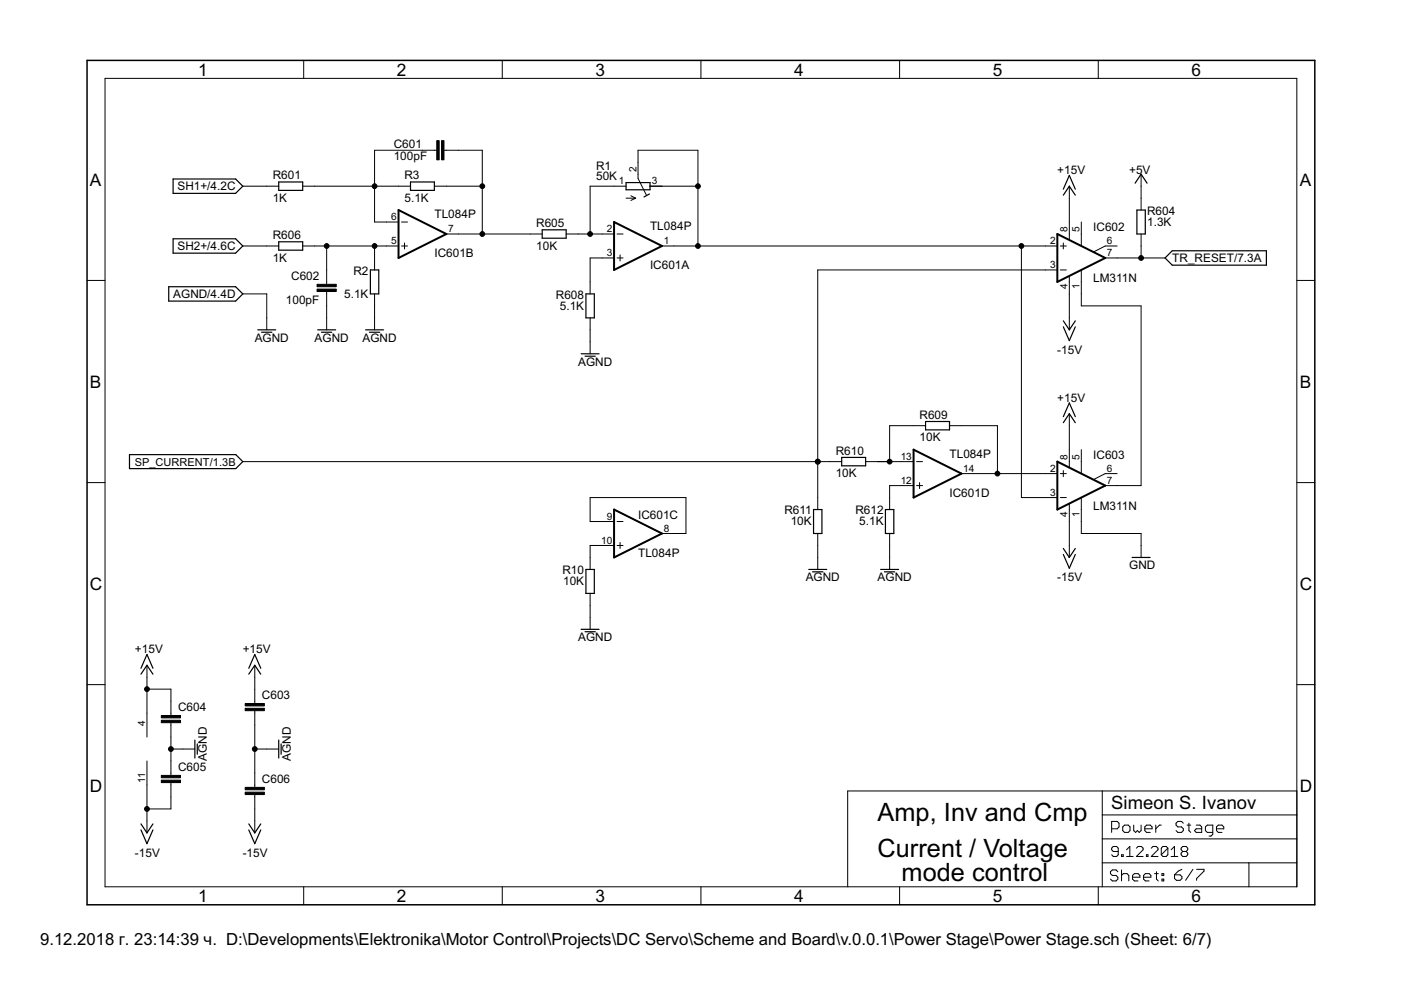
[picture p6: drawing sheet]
<svg xmlns="http://www.w3.org/2000/svg" width="297mm" height="210mm" viewBox="0 0 297 210" stroke-linecap="round" stroke-linejoin="round" font-family="sans-serif">
<g fill="#000" stroke="#000" stroke-width=".25">
<path d="M36.7 38h13.3zM51.5 39.5l-1.5 1.5zM50 38l1.5 1.5zM59.1 38.6h5.1zM59.1 38.6v1.8zM64.2 38.6v1.8zM87 38.6h5.1zM87 38.6v1.8zM92.1 38.6v1.8zM132.7 38.7h5.1zM137.8 38.7v.8zM137.8 39.5v.7z"/>
<path d="M226.7 39.5l-1.3 1.9zM226.7 37.2l-1.3 2.9zM241.9 36.9l-1.2 1.9zM241.9 36.9l1.3 1.9zM36.7 50.6v3.1zM36.7 38v3zM36.7 53.7h13.3zM36.7 50.6h13.3zM36.7 41h13.3zM50 53.7l1.5-1.5zM50 50.6l1.5 1.6zM59.1 51.3h5.1z"/>
<path d="M59.1 51.3v1.7zM59.1 40.4h5.1zM59.1 53h5.1zM64.2 51.3v1.7zM80.3 57.2v5.1zM78.5 57.2h1.8zM87 40.4h5.1zM115 50.5h5zM115 48.7v1.8zM115 48.7h5zM120 48.7v1.8zM132.7 38.7v1.5z"/>
<path d="M136.5 41.8l1.2-.7zM132.7 40.2h5.1zM226.7 39.5l1.3 1.9zM226.7 37.2l1.3 2.9zM241 44.5v5.1zM242.8 44.5v5.1zM241 44.5h1.8zM241 49.6h1.8zM247 54.7l1.5-1.5zM247 54.7l1.5 1.5zM248.5 53.2h20zM248.5 56.2h20z"/>
<path d="M268.5 53.2v3zM35.8 60.8v3zM35.8 63.8h14.2zM35.8 60.8h14.2zM50 63.8l1.5-1.5zM50 60.8l1.5 1.5zM54.7 69.9h3.8zM55.5 70.4h2.1zM67.4 69.9h3.8zM68.2 70.4h2.1zM77.5 69.9h3.8zM78.3 70.4h2.2z"/>
<path d="M78.5 57.2v5.1zM78.5 62.3h1.8zM123.2 75h3.8zM124 75.5h2.2zM124.2 62.3v5.1zM126 62.3v5.1zM124.2 67.4h1.8zM124.2 62.3h1.8zM225.4 68l1.3 1.9zM225.4 69.3l1.3 2.9zM228 68l-1.3 1.9zM228 69.3l-1.3 2.9z"/>
<path d="M27.5 96.4v3zM27.5 99.4h22.5zM27.5 96.4h22.5zM50 99.4l1.5-1.5zM50 96.4l1.5 1.5zM178.5 98.8h5zM178.5 97v1.8zM178.5 97h5zM183.5 97v1.8zM196.2 91.1h5.1zM196.2 89.4v1.7zM196.2 89.4h5.1z"/>
<path d="M201.3 89.4v1.7zM226.7 87.7l-1.3 1.9zM226.7 85.4l-1.3 2.9zM226.7 87.7l1.3 1.9zM226.7 85.4l1.3 2.9zM172.5 108v5.1zM174.3 108v5.1zM172.5 108h1.8zM172.5 113.1h1.8zM187.7 108v5.1zM189.5 108v5.1zM187.7 113.1h1.8z"/>
<path d="M187.7 108h1.8zM225.4 116.3l1.3 1.9zM225.4 117.6l1.3 2.9zM228 116.3l-1.3 1.9zM240 118.2h3.8zM31.2 138.8l-1.3 2.9zM54 138.8l-1.3 2.9zM123.2 133.4h3.8zM124 133.9h2.2zM124.2 120.7v5.1zM126 120.7v5.1zM124.2 120.7h1.8z"/>
<path d="M124.2 125.8h1.8zM171.5 120.7h3.8zM172.3 121.2h2.2zM186.7 120.7h3.8zM187.5 121.2h2.2zM228 117.6l-1.3 2.9zM31.2 141.1l-1.3 1.8zM31.2 141.1l1.2 1.8zM31.2 138.8l1.2 2.9zM41.8 157.7v2.2zM54 141.1l-1.3 1.8zM54 141.1l1.3 1.8z"/>
<path d="M54 138.8l1.3 2.9zM59.6 157.7v2.2zM29.9 174.7l1.3 1.9zM29.9 176l1.3 2.9zM32.4 174.7l-1.2 1.9zM32.4 176l-1.2 2.9zM41.3 156.9v3.8zM52.7 174.7l1.3 1.9zM52.7 176l1.3 2.9zM55.3 174.7l-1.3 1.9zM55.3 176l-1.3 2.9zM59.1 156.9v3.8z"/>
</g>
<g fill="#000" stroke="#000" stroke-width=".21">
<path d="M22.3 16.6v171.4zM64.4 12.8v3.8zM106.5 12.8v3.8zM148.6 12.8v3.8zM190.7 12.8v3.8zM232.9 12.8v3.8zM22.3 16.6h252.7zM51.5 39.5h5.1zM56.6 39.5h2.5zM64.2 39.5h2.5zM66.7 39.5h12.7zM79.4 39.5v7.6z"/>
<path d="M79.4 31.9v7.6zM79.4 39.5h5.1zM84.5 39.5h2.5zM89.6 31.9h2.5zM79.4 31.9h10.2zM92.1 31.9h.5zM94.1 31.9h.5zM92.1 39.5h2.5zM94.6 39.5h7.7zM94.6 31.9h2.6zM97.2 31.9h5.1zM102.3 31.9v7.6z"/>
<path d="M125.1 39.5v10.1zM130.2 39.5h2.5zM125.1 39.5h5.1zM135.3 34.4v2.5zM135.3 36.9v.9zM135.3 37.8l1.7 3.5zM135.3 31.9v2.5zM135.3 31.9h12.7zM137.8 39.5h2.6zM140.4 39.5h7.6zM148 39.5v12.7zM148 31.9v7.6z"/>
<path d="M241.9 36.9v2.6zM241.9 39.5v2.5zM18.5 59.5h3.8zM51.5 52.2h5.1zM56.6 52.2h2.5zM64.2 52.2h2.5zM66.7 52.2h2.6zM69.3 57.2v2.6zM69.3 59.8v.5zM69.3 52.2h10.1zM69.3 52.2v5zM79.4 54.7v2.5z"/>
<path d="M79.4 47.1h2.6zM79.4 52.2h2.6zM79.4 52.2v2.5zM82 47.1h2.5zM82 52.2h2.5zM85.1 52.2h1.3zM85.1 47.1h1.3zM85.8 51.5v1.3zM94.6 49.6h2.6zM102.3 39.5v10.1zM97.2 49.6h5.1zM102.3 49.6h10.1z"/>
<path d="M112.4 49.6h2.6zM120 49.6h2.6zM122.6 49.6h2.5zM125.1 59.8v2.5zM125.1 54.7v5.1zM125.1 49.6h2.6zM127.7 49.6h2.5zM127.7 54.7h2.5zM125.1 54.7h2.6zM130.8 54.7h1.3zM130.8 49.6h1.3zM131.5 54.1v1.2z"/>
<path d="M132.7 42h2.1zM133.8 42.5l1-.5zM133.8 41.5l1 .5zM140.4 52.2h2.5zM142.9 52.2h5.1zM173.4 57.2h48.2zM216.6 52.2h5zM148 52.2h68.6zM221.6 57.2h2.6zM221.6 52.2h2.6zM224.8 52.2h1.3zM224.8 57.2h1.3z"/>
<path d="M225.4 51.5v1.3zM226.7 49.6v1.2zM226.7 58.6v1.2zM226.7 47.1v2.5zM226.7 39.5v2.5zM226.7 42v5.1zM229.3 47.1v2.5zM229.3 49.6v2.5zM229.3 57.3v2.5zM231.9 53.4l2.4-1.2zM234.3 52.2h2.6zM234.3 54.7h2.6z"/>
<path d="M241.9 42v2.5zM241.9 49.6v2.6zM236.9 54.7h5zM241.9 52.2v2.5zM241.9 54.7h5.1zM275 59.5h3.8zM51.5 62.3h5.1zM56.6 67.4v2.5zM56.6 62.3v5.1zM69.3 62.3v2.6zM69.3 61.8v.5zM69.3 67.4v2.5z"/>
<path d="M69.3 64.9v2.5zM79.4 67.4v2.5zM79.4 62.3v2.6zM79.4 64.9v2.5zM125.1 67.4v2.5zM125.1 72.5v2.5zM125.1 69.9v2.6zM226.7 59.8v2.5zM226.7 67.4v2.5zM226.7 62.3v5.1zM229.3 59.8v2.5zM229.3 62.3v2.6z"/>
<path d="M229.3 64.9h12.6zM51.5 97.9h121.9zM173.4 57.2v40.7zM175.9 97.9h2.6zM173.4 97.9h2.5zM183.5 97.9h2.6zM186.1 97.9h5.1zM188.6 90.3v7.6zM186.1 97.9h2.5zM191.2 97.9h2.5zM193.7 90.3h2.5zM188.6 90.3h5.1z"/>
<path d="M194.3 97.9h1.3zM201.3 90.3h2.6zM203.9 90.3h7.6zM211.5 90.3v10.1zM225.4 99.8v1.2zM226.7 97.9v1.2zM226.7 95.3v2.6zM226.7 87.7v2.6zM226.7 90.3v5zM229.3 95.3v2.6zM229.3 97.9v2.4zM18.5 102.3h3.8z"/>
<path d="M125.1 118.2v2.5zM125.1 105.5v5.1zM125.1 105.5h20.3zM125.1 115.7v2.5zM127.7 110.6h2.5zM127.7 115.7h2.5zM125.1 110.6h2.6zM125.1 115.7h2.6zM130.8 115.7h1.3zM130.8 110.6h1.3zM131.5 115v1.3zM140.4 113.1h2.5z"/>
<path d="M145.4 105.5v7.6zM142.9 113.1h2.5zM173.4 105.5v2.5zM173.4 113.1v2.6zM173.4 118.2v2.5zM173.4 115.7v2.5zM173.4 97.9v7.6zM188.6 113.1v2.6zM188.6 105.5v2.5zM188.6 118.2v2.5zM188.6 115.7v2.5zM188.6 103v2.5z"/>
<path d="M188.6 103h2.6zM191.2 103h2.5zM194.3 103h1.3zM195 102.3v1.3zM203.9 100.4h2.5zM206.4 100.4h5.1zM211.5 100.4h10.1zM216.6 52.2v53.3zM221.6 105.5h2.6zM221.6 100.4h2.6zM216.6 105.5h5zM224.8 100.4h1.3z"/>
<path d="M224.8 105.5h1.3zM226.7 106.8v1.2zM226.7 108v2.6zM226.7 115.7v2.5zM226.7 110.6v5.1zM229.3 108v2.6zM229.3 105.6v2.4zM229.3 110.6v2.5zM231.9 101.7l2.4-1.3zM234.3 100.4h2.6zM234.3 103h2.6zM236.9 103h5z"/>
<path d="M241.9 115.7v2.5zM241.9 113.1v2.6zM229.3 113.1h12.6zM241.9 64.9v38.1zM275 102.3h3.8zM125.1 125.8v2.6zM125.1 130.9v2.5zM125.1 128.4v2.5zM18.5 145.2h3.8zM31.2 141.1v2.5zM31.2 151.2v5.1zM31.2 146.1v5.1z"/>
<path d="M31.2 146.1h5zM31.2 143.6v2.5zM36.2 148.7v2.5zM36.2 153.7v2.6zM36.2 151.2v.5zM36.2 153.2v.5zM36.2 156.3v2.5zM36.2 146.1v2.6zM38.8 158.8h2.5zM36.2 158.8h2.6zM54 146.1v2.6zM54 151.2v2.5z"/>
<path d="M54 148.7v.5zM54 150.7v.5zM54 141.1v2.5zM54 153.7v5.1zM54 143.6v2.5zM56.6 158.8h2.5zM54 158.8h2.6zM275 145.2h3.8zM31.2 174.1v2.5zM31.2 161.4v5zM31.2 166.4v5.1zM31.2 171.5h5z"/>
<path d="M31.2 171.5v2.6zM36.2 161.4v2.5zM36.2 166.4v2.6zM36.2 163.9v.5zM36.2 165.9v.5zM36.2 158.8v2.6zM36.2 169v2.5zM54 163.9v2.5zM54 169v2.5zM54 166.4v.5zM54 168.5v.5zM54 174.1v2.5z"/>
<path d="M54 158.8v5.1zM54 171.5v2.6zM179.7 167.7h54zM233.7 167.7h41.3zM233.7 177.9h41.3zM233.7 172.8v5.1zM233.7 172.8h41.3zM233.7 167.7v5.1zM235.7 174.2v2.3zM235.7 174.2h1.2zM235.7 179.8v.4zM236 179.5l-.3 .3z"/>
<path d="M236 179.5h.7zM236.9 174.2l.4 .3zM235.7 175.7h1.2zM236.7 179.5l.4 .3zM237.3 174.5v.8zM237.3 175.3l-.4 .4zM238 175.3v.8zM238 176.1l.4 .4zM238.4 176.5h.8zM238 175.3l.4-.4zM239.2 176.5l.4-.4zM238.4 174.9h.8z"/>
<path d="M239.5 179.5v2.1zM239.6 175.3v.8zM239.2 174.9l.4 .4zM240.4 174.9v1.2zM240.4 176.1l.4 .4zM240.8 176.5l.4-.4zM241.2 176.1l.3 .4zM241.3 179.5l-.4 .3zM241.5 176.5l.4-.4zM241.9 174.9v1.2zM241.3 179.5h.7zM242 179.5l.4 .3z"/>
<path d="M242.7 175.3v.8zM242.7 175.3l.4-.4zM242.7 176.1l.4 .4zM243.1 174.9h.8zM243.1 176.5h.8zM243.9 174.9l.4 .4zM244.3 175.3v.4zM242.7 175.7h1.6zM244.5 179.5l-.4 .3zM245 174.9v1.6zM245 175.7l.8-.8zM244.5 179.5h.7z"/>
<path d="M245.2 179.5l.3 .3zM245.8 174.9h.4zM246.5 179.5l-.3 .3zM246.5 179.5h.8zM247.3 179.5l.3 .3zM247.6 179.8v1.4zM249 179.5v2.1zM249.3 174.5v.4zM249.3 174.9l.4 .4zM249.3 174.5l.4-.3zM249.7 175.3h.8zM249.3 176.1l.4 .4z"/>
<path d="M250.8 179.5l-.4 .3zM249.7 174.2h.8zM250.5 175.3l.4 .4zM249.7 176.5h.8zM250.8 179.5h.7zM250.5 174.2l.4 .3zM250.9 175.7v.4zM250.9 176.1l-.4 .4zM251.5 179.5l.3 .3zM251.7 174.9h.8zM251.8 179.8v.4zM252.1 174.5v1.6z"/>
<path d="M252.1 176.1l.4 .4zM253.2 176.1l.4-.4zM253.6 174.9h.8zM253.2 176.1l.4 .4zM253.6 175.7h1.2zM254.4 174.9l.4 .4zM254.8 175.3v1.2zM253.6 176.5h1.2zM255.6 175.3v.8zM255.6 176.1l.4 .4zM255.6 175.3l.4-.4zM256 176.5h1.1z"/>
<path d="M256.3 177.3h.5zM256.8 177.3l.3-.4zM257.1 174.9v2zM256 174.9h1.1zM257.9 175.3v.8zM257.9 175.3l.4-.4zM257.9 176.1l.4 .4zM258.3 174.9h.8zM258.3 176.5h.8zM259.1 174.9l.4 .4zM259.5 175.3v.4zM257.9 175.7h1.6z"/>
<path d="M275 172.8v5.1zM275 167.7v5.1zM22.3 188h252.7zM64.4 188v3.8zM106.5 188v3.8zM148.6 188v3.8zM179.7 167.7v20.3zM190.7 188v3.8zM232.9 188v3.8zM233.7 182.9v5.1zM233.7 177.9v5zM235.4 184.8v.4z"/>
<path d="M235.4 185.2l.4 .4zM235.7 181.2l.3 .4zM235.7 180.2l.3 .3zM235.4 184.8l.4-.4zM235.8 185.6h.8zM235.4 186.4l.4 .4zM236 181.6h.7zM236 180.5h1.1zM235.8 184.4h.8zM236.6 185.6l.4 .4zM235.8 186.8h.8zM237.1 181.2l-.4 .4z"/>
<path d="M236.6 184.4l.4 .4zM237 186v.4zM237 186.4l-.4 .4zM237.1 179.8v1.4zM237.8 181.2v.4zM237.8 181.2h.3zM237.8 184.4v2.4zM237.8 185.6l.4-.4zM238.1 181.2v.4zM237.8 181.6h.3zM238.2 185.2h.8zM238.8 180.2l.7-.7z"/>
<path d="M238.8 181.6h1.4zM239 185.2l.3 .4zM239.3 185.6v1.2zM240.1 185.6v.8zM240.1 185.6l.4-.4zM240.1 186.4l.4 .4zM240.5 185.2h.8zM240.9 181.6l1.5-1.4zM240.5 186.8h.8zM241.3 185.2l.4 .4zM241.7 185.6v.4zM240.1 186h1.6z"/>
<path d="M240.9 181.6h1.5zM242.4 179.8v.4zM242.5 185.6v.8zM242.5 185.6l.3-.4zM242.5 186.4l.3 .4zM242.8 185.2h.8zM243.1 181.2v.4zM243.1 181.2h.3zM243.4 181.2v.4zM243.1 181.6h.3zM242.8 186.8h.8zM243.6 185.2l.4 .4z"/>
<path d="M244 185.6v.4zM242.5 186h1.5zM244.1 181.6l1.4-1.4zM244.8 185.2h.8zM245.2 184.8v1.6zM245.2 186.4l.4 .4zM244.1 181.6h1.4zM245.5 179.8v.4zM246.2 179.8v1.4zM246.2 181.2l1.4-1.4zM246.4 185.2h.3zM246.4 185.2v.4z"/>
<path d="M246.4 186.4h.3zM246.4 186.4v.4zM246.2 181.2l.3 .4zM246.7 185.2v.4zM246.4 185.6h.3zM246.7 186.4v.4zM246.4 186.8h.3zM246.5 181.6h.8zM247.6 181.2l-.3 .4zM248.3 180.2l.7-.7zM248.3 181.6h1.4zM249 185.5v.8z"/>
<path d="M249 186.3l.4 .3zM249.4 186.6h.8zM249.8 184.7l-.8 .8zM250.2 186.6l.4-.3zM249 185.5h1.2zM250.4 180.9v.3zM250.8 180.5l-.4 .4zM250.4 179.8v.4zM249.8 184.7l.8-.4zM250.6 185.9v.4zM250.2 185.5l.4 .4zM250.4 181.2l.4 .4z"/>
<path d="M250.4 180.2l.4 .3zM250.8 180.5h.7zM252.9 184.3l-1.5 2.3zM251.5 180.5l.3 .4zM250.8 181.6h.7zM251.8 180.2l-.3 .3zM251.8 180.9v.3zM251.8 181.2l-.3 .4zM253.7 184.3h1.6zM253.7 186.3v.3zM255.3 184.3v.4zM255.3 184.7l-1.6 1.6z"/>
<path d="M264.8 182.9v5.1zM264.8 182.9h10.2zM233.7 182.9h31.1zM275 182.9v5.1zM275 177.9v5zM275 16.6v171.4z"/>
<circle cx="79.4" cy="39.5" r=".51"/>
<circle cx="102.3" cy="39.5" r=".51"/>
<circle cx="148" cy="39.5" r=".51"/>
<circle cx="69.3" cy="52.2" r=".51"/>
<circle cx="79.4" cy="52.2" r=".51"/>
<circle cx="102.3" cy="49.6" r=".51"/>
<circle cx="125.1" cy="49.6" r=".51"/>
<circle cx="148" cy="52.2" r=".51"/>
<circle cx="216.6" cy="52.2" r=".51"/>
<circle cx="241.9" cy="54.7" r=".51"/>
<circle cx="173.4" cy="97.9" r=".51"/>
<circle cx="188.6" cy="97.9" r=".51"/>
<circle cx="211.5" cy="100.4" r=".51"/>
<circle cx="31.2" cy="146.1" r=".51"/>
<circle cx="36.2" cy="158.8" r=".51"/>
<circle cx="54" cy="158.8" r=".51"/>
<circle cx="31.2" cy="171.5" r=".51"/>
</g>
<path d="M18.5 12.8v179zM18.5 12.8h260.3zM18.5 191.8h260.3zM278.8 12.8v179z" fill="#000" stroke="#000" stroke-width=".32"/>
<g fill="#000" stroke="#000" stroke-width=".42">
<path d="M84.5 44.5v10.2zM84.5 44.5l10.1 5.1zM84.5 54.7l10.1-5.1zM130.2 47.1v10.1zM130.2 47.1l10.2 5.1zM130.2 57.2l10.2-5zM224.2 49.6v10.2zM224.2 49.6l10.1 5.1zM224.2 59.8l10.1-5.1zM193.7 95.3l10.2 5.1zM224.2 97.9v10.1zM224.2 97.9l10.1 5.1z"/>
<path d="M130.2 108v10.2zM130.2 108l10.2 5.1zM130.2 118.2l10.2-5.1zM193.7 95.3v10.2zM193.7 105.5l10.2-5.1zM224.2 108l10.1-5z"/>
</g>
<path d="M92.6 29.8h.5v4.1h-.5zM93.6 29.8h.5v4.1h-.5zM67.2 60.3h4.1v.5h-4.1zM67.2 61.3h4.1v.5h-4.1zM34.2 152.7h4.1v.5h-4.1zM34.2 151.7h4.1v.5h-4.1zM52 150.2h4v.5h-4zM52 149.2h4v.5h-4zM34.2 165.4h4.1v.5h-4.1zM34.2 164.4h4.1v.5h-4.1zM52 168h4v.5h-4zM52 166.9h4v.5h-4z" fill="#000" stroke="#000" stroke-width=".21"/>
<g font-size="6">
<text x="186.1" y="174.1">Amp, Inv and Cmp</text>
<text x="186.1" y="181.7">Current / Voltage</text>
<text x="191.2" y="186.8">mode control</text>
</g>
<text font-size="4.4" x="235.6" y="171.5">Simeon S. Ivanov</text>
<g font-size="4.1">
<text x="42" y="16">1</text>
<text x="84.1" y="16">2</text>
<text x="126.3" y="16">3</text>
<text x="168.4" y="16">4</text>
<text x="210.5" y="16">5</text>
<text x="252.6" y="16">6</text>
<text x="19.1" y="39.3">A</text>
<text x="275.6" y="39.3">A</text>
<text x="19.1" y="82.2">B</text>
<text x="275.6" y="82.2">B</text>
<text x="19.1" y="125">C</text>
<text x="275.6" y="125">C</text>
<text x="19.1" y="167.9">D</text>
<text x="275.6" y="167.9">D</text>
<text x="42" y="191.2">1</text>
<text x="84.1" y="191.2">2</text>
<text x="126.3" y="191.2">3</text>
<text x="168.4" y="191.2">4</text>
<text x="210.5" y="191.2">5</text>
<text x="252.6" y="191.2">6</text>
</g>
<text font-size="4" x="8.5" y="200.4">9.12.2018 г. 23:14:39 ч. D:\Developments\Elektronika\Motor Control\Projects\DC Servo\Scheme and Board\v.0.0.1\Power Stage\Power Stage.sch (Sheet: 6/7)</text>
<g font-size="2.8">
<text x="83.5" y="34">100pF</text>
<text x="83.5" y="31.5">C601</text>
<text x="37.6" y="40.4">SH1+/4.2C</text>
<text x="57.8" y="38">R601</text>
<text x="85.8" y="38">R3</text>
<text x="126.4" y="38.2">50K</text>
<text x="126.4" y="36">R1</text>
<text x="224.2" y="36.9">+15V</text>
<text x="239.4" y="36.9">+5V</text>
<text x="57.8" y="42.8">1K</text>
<text x="85.8" y="42.8">5.1K</text>
<text x="92.1" y="46.3">TL084P</text>
<text x="243.2" y="47.8">1.3K</text>
<text x="243.2" y="45.6">R604</text>
<text x="37.6" y="53.1">SH2+/4.6C</text>
<text x="57.8" y="50.7">R606</text>
<text x="113.7" y="52.9">10K</text>
<text x="113.7" y="48.1">R605</text>
<text x="137.8" y="48.9">TL084P</text>
<text x="231.8" y="49">IC602</text>
<text x="57.8" y="55.5">1K</text>
<text x="61.7" y="59.4">C602</text>
<text x="74.9" y="58.3">R2</text>
<text x="92.1" y="54.6">IC601B</text>
<text x="137.8" y="57.1">IC601A</text>
<text x="231.8" y="59.8">LM311N</text>
<text x="248.5" y="55.6">TR_RESET/7.3A</text>
<text x="36.7" y="63.2">AGND/4.4D</text>
<text x="60.6" y="64.5">100pF</text>
<text x="73" y="63.1">5.1K</text>
<text x="117.9" y="63.4">R608</text>
<text x="118.7" y="65.6">5.1K</text>
<text x="54" y="72.5">AGND</text>
<text x="66.7" y="72.5">AGND</text>
<text x="76.9" y="72.5">AGND</text>
<text x="122.6" y="77.6">AGND</text>
<text x="224.2" y="75">-15V</text>
<text x="195" y="88.8">R609</text>
<text x="224.2" y="85.2">+15V</text>
<text x="195" y="93.6">10K</text>
<text x="177.2" y="101.2">10K</text>
<text x="177.2" y="96.4">R610</text>
<text x="201.3" y="97.1">TL084P</text>
<text x="231.8" y="97.2">IC603</text>
<text x="201.3" y="105.4">IC601D</text>
<text x="135.3" y="109.9">IC601C</text>
<text x="166.3" y="109.1">R611</text>
<text x="167.6" y="111.3">10K</text>
<text x="181.4" y="109.1">R612</text>
<text x="182.2" y="111.3">5.1K</text>
<text x="231.8" y="108">LM311N</text>
<text x="135.3" y="118.2">TL084P</text>
<text x="119.3" y="121.8">R10</text>
<text x="119.4" y="124">10K</text>
<text x="170.8" y="123.3">AGND</text>
<text x="186.1" y="123.3">AGND</text>
<text x="224.2" y="123.3">-15V</text>
<text x="239.4" y="120.7">GND</text>
<text x="122.6" y="136">AGND</text>
<text x="28.6" y="138.5">+15V</text>
<text x="51.5" y="138.5">+15V</text>
<text x="55.5" y="148.3">C603</text>
<text x="37.8" y="150.8">C604</text>
<text x="43.9" y="161.4" transform="rotate(-90 43.9 161.4)">AGND</text>
<text x="61.6" y="161.4" transform="rotate(-90 61.6 161.4)">AGND</text>
<text x="37.8" y="163.5">C605</text>
<text x="55.5" y="166.1">C606</text>
<text x="28.6" y="181.7">-15V</text>
<text x="51.5" y="181.7">-15V</text>
</g>
<text font-size="2.6" x="28.6" y="98.7">SP_CURRENT/1.3B</text>
<g font-size="2.4">
<text x="131.2" y="39.1">1</text>
<text x="134.9" y="36.6" transform="rotate(-90 134.9 36.6)">2</text>
<text x="138.2" y="39.1">3</text>
<text x="82.9" y="46.7">6</text>
<text x="82.9" y="51.8">5</text>
<text x="95" y="49.3">7</text>
<text x="128.7" y="49.3">2</text>
<text x="140.7" y="51.8">1</text>
<text x="222.6" y="51.8">2</text>
<text x="226.3" y="49.3" transform="rotate(-90 226.3 49.3)">8</text>
<text x="228.9" y="49.3" transform="rotate(-90 228.9 49.3)">5</text>
<text x="234.7" y="51.8">6</text>
<text x="128.7" y="54.3">3</text>
<text x="222.6" y="56.9">3</text>
<text x="234.7" y="54.3">7</text>
<text x="226.3" y="61.3" transform="rotate(-90 226.3 61.3)">4</text>
<text x="228.9" y="61.3" transform="rotate(-90 228.9 61.3)">1</text>
<text x="191" y="97.5">13</text>
<text x="204.2" y="100.1">14</text>
<text x="222.6" y="100.1">2</text>
<text x="226.3" y="97.5" transform="rotate(-90 226.3 97.5)">8</text>
<text x="228.9" y="97.5" transform="rotate(-90 228.9 97.5)">5</text>
<text x="234.7" y="100.1">6</text>
<text x="191" y="102.6">12</text>
<text x="222.6" y="105.1">3</text>
<text x="234.7" y="102.6">7</text>
<text x="128.7" y="110.2">9</text>
<text x="140.7" y="112.8">8</text>
<text x="226.3" y="109.6" transform="rotate(-90 226.3 109.6)">4</text>
<text x="228.9" y="109.6" transform="rotate(-90 228.9 109.6)">1</text>
<text x="127.5" y="115.3">10</text>
<text x="30.8" y="153.9" transform="rotate(-90 30.8 153.9)">4</text>
<text x="30.8" y="165.9" transform="rotate(-90 30.8 165.9)">11</text>
</g>
</svg>
